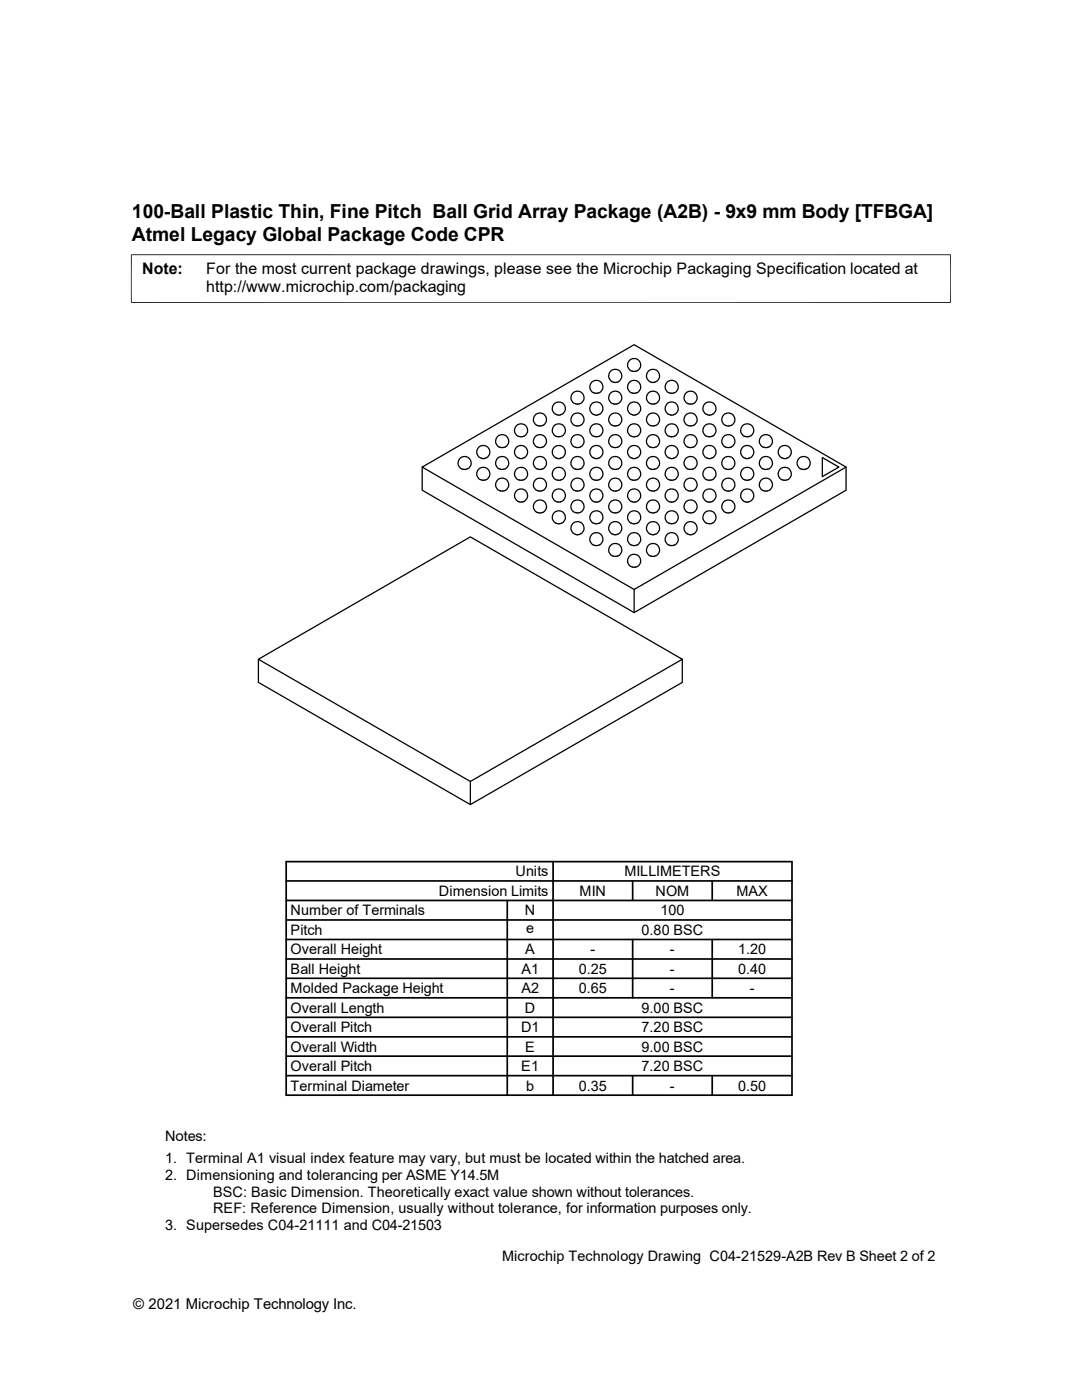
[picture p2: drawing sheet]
<svg xmlns="http://www.w3.org/2000/svg" width="216mm" height="279mm" viewBox="0 0 216 279" stroke-linecap="round" stroke-linejoin="round" font-family="sans-serif">
<g fill="none" stroke="#000" stroke-width=".25">
<path d="M119.6 78.4a1.3 1.3 0 0 1-1.9-1 1.3 1.3 0 0 1 1.6-1.5 1.3 1.3 0 0 1 .8 2l-.5 .5M122.1 76.2l.5 .1 .8-.1M122.1 76.2a1.31 1.31 0 0 1-.3-2 1.31 1.31 0 0 1 2 0 1.31 1.31 0 0 1-.4 2M125.9 74a1.31 1.31 0 0 1-.4-2 1.31 1.31 0 0 1 2 0 1.31 1.31 0 0 1-.3 2M125.9 74l.5 .1 .7-.1M129.7 76.2a1.31 1.31 0 0 1-.4-2 1.31 1.31 0 0 1 2 0 1.31 1.31 0 0 1-.4 2M129.7 76.2l.9 .1M130.9 76.2l-.3 .1M133.4 78.4a1.32 1.32 0 0 1-.3-2.2 1.32 1.32 0 0 1 2.1 .6 1.32 1.32 0 0 1-1.3 1.7l-.2-.1M133.5 78.4h.2M84.2 93.2l42.3-24.4 42.3 24.4-42.3 24.4zM84.2 93.2v4.6l42.3 24.5 42.3-24.5v-4.6"/>
<path d="M92.1 93.6a1.31 1.31 0 0 1-.4-2 1.31 1.31 0 0 1 2 0 1.31 1.31 0 0 1-.4 2M92.1 93.6h.9M93.3 93.6h-.3M95.8 95.7a1.31 1.31 0 0 1-.4-2 1.31 1.31 0 0 1 2 0 1.31 1.31 0 0 1-.3 2M95.8 91.4a1.31 1.31 0 0 1-.4-2 1.31 1.31 0 0 1 2 0 1.31 1.31 0 0 1-.3 2M95.9 95.7l.2 .1M95.9 91.4h.2M96.1 91.5h.7M97 95.7l-.9 .1M97 91.4h-.2M99.6 97.9a1.32 1.32 0 0 1-.3-2.2 1.32 1.32 0 0 1 2.1 .6 1.32 1.32 0 0 1-1.4 1.7l-.4-.1M103.3 91.4a1.31 1.31 0 0 1-.3-2 1.31 1.31 0 0 1 2 0 1.31 1.31 0 0 1-.4 2"/>
<path d="M103.3 87a1.31 1.31 0 0 1-.3-1.9 1.31 1.31 0 0 1 2 0 1.31 1.31 0 0 1-.4 1.9M103.4 91.4h.2M103.4 87l.4 .2 .8-.2M103.6 91.5h.7M104.6 91.4h-.3M107.1 97.9a1.32 1.32 0 0 1-.3-2.2 1.32 1.32 0 0 1 2.1 .6 1.32 1.32 0 0 1-1.3 1.7l-.5-.1M107.1 89.2a1.32 1.32 0 0 1-.3-2.2 1.32 1.32 0 0 1 2.1 .6 1.32 1.32 0 0 1-1.3 1.7l-.5-.1M111.2 91.5h.6M111.2 82.8h.6M112.1 95.7l-.3 .1M112.1 87l-.3 .1M112.1 82.7l-.3 .1"/>
<path d="M112.1 91.4h-.3M112.1 95.7a1.32 1.32 0 0 0 .3-2.2 1.32 1.32 0 0 0-2.1 .6 1.32 1.32 0 0 0 1.4 1.7h.1M112.1 91.4a1.31 1.31 0 0 0 .4-2.1 1.31 1.31 0 0 0-2.1 .2 1.31 1.31 0 0 0 .8 1.9M112.1 87a1.32 1.32 0 0 0 .3-2.1 1.32 1.32 0 0 0-2.1 .5 1.32 1.32 0 0 0 1.4 1.8l.1-.1M112.1 82.7a1.31 1.31 0 0 0 .4-2.1 1.31 1.31 0 0 0-2.1 .2 1.31 1.31 0 0 0 .8 2M114.6 97.9a1.31 1.31 0 0 1-.4-2 1.31 1.31 0 0 1 2 0 1.31 1.31 0 0 1-.3 2M114.6 93.6a1.32 1.32 0 0 1-.3-2.2 1.32 1.32 0 0 1 2.1 .6 1.32 1.32 0 0 1-1.3 1.7l-.2-.1M114.6 89.2a1.31 1.31 0 0 1-.4-2 1.31 1.31 0 0 1 2 0 1.31 1.31 0 0 1-.3 2M114.6 84.9a1.32 1.32 0 0 1-.3-2.2 1.32 1.32 0 0 1 2.1 .6 1.32 1.32 0 0 1-1.3 1.7h-.2M114.6 80.5a1.31 1.31 0 0 1-.4-2 1.31 1.31 0 0 1 2 0 1.31 1.31 0 0 1-.3 2M114.6 97.9l.3 .1M114.6 93.6h.3"/>
<path d="M114.6 84.9l.3 .1M114.7 89.2l.2 .1M114.7 80.5l.2 .1M115.8 97.9l-.9 .1M115.8 89.2l-.9 .1M115.8 80.5l-.9 .1M118.4 95.7a1.31 1.31 0 0 1-.4-2 1.31 1.31 0 0 1 2 0 1.31 1.31 0 0 1-.4 2M118.4 91.4a1.31 1.31 0 0 1-.4-2 1.31 1.31 0 0 1 2 0 1.31 1.31 0 0 1-.4 2M118.4 87a1.31 1.31 0 0 1-.4-1.9 1.31 1.31 0 0 1 2 0 1.31 1.31 0 0 1-.4 1.9M118.4 82.7a1.31 1.31 0 0 1-.4-2.1 1.31 1.31 0 0 1 2.1 .2 1.31 1.31 0 0 1-.8 2M118.4 95.7l.4 .1 .8-.1M118.4 91.4h.3"/>
<path d="M118.4 87l.4 .2 .8-.2M118.4 82.7l.3 .1M118.7 91.5h.6M118.7 82.8h.6M119.6 91.4h-.3M122.1 97.9a1.31 1.31 0 0 1-.3-2 1.31 1.31 0 0 1 2 0 1.31 1.31 0 0 1-.4 2M122.1 93.6a1.31 1.31 0 0 1-.3-2 1.31 1.31 0 0 1 2 0 1.31 1.31 0 0 1-.4 2M122.1 80.5a1.31 1.31 0 0 1-.3-2 1.31 1.31 0 0 1 2 0 1.31 1.31 0 0 1-.4 2M122.2 97.9l.4 .1 .8-.1M122.2 93.6l.4 .1 .8-.1M122.2 80.5l.4 .1 .8-.1M123.4 89.2a1.3 1.3 0 0 1-1.9-1 1.3 1.3 0 0 1 1.5-1.4 1.3 1.3 0 0 1 .9 1.9l-.5 .5"/>
<path d="M125.9 87a1.32 1.32 0 0 1-.3-2.1 1.32 1.32 0 0 1 2.1 .5 1.32 1.32 0 0 1-1.3 1.8l-.5-.2M125.9 82.7a1.31 1.31 0 0 1-.4-2 1.31 1.31 0 0 1 2 0 1.31 1.31 0 0 1-.3 2M125.9 82.7l.3 .1M126.2 91.5h.7M126.2 82.8h.7M127.1 95.7a1.3 1.3 0 0 1-1.9-1 1.3 1.3 0 0 1 1.6-1.4 1.3 1.3 0 0 1 .8 2l-.4 .4M127.1 91.4h-.2M127.1 82.7l-.2 .1M127.2 91.4a1.31 1.31 0 0 0 .3-2.1 1.31 1.31 0 0 0-2 .2 1.31 1.31 0 0 0 .7 1.9M129.7 93.6a1.31 1.31 0 0 1-.4-2 1.31 1.31 0 0 1 2 0 1.31 1.31 0 0 1-.4 2M129.7 84.9a1.31 1.31 0 0 1-.4-2 1.31 1.31 0 0 1 2 0 1.31 1.31 0 0 1-.4 2M129.7 93.6h.9"/>
<path d="M129.7 84.9l.9 .1M130.9 93.6h-.3M130.9 84.9l-.3 .1M130.9 80.5l-.3 .1M130.9 97.9l-.3 .1M130.9 89.2l-.3 .1M130.9 97.9a1.32 1.32 0 0 0 .3-2.2 1.32 1.32 0 0 0-2.1 .6 1.32 1.32 0 0 0 1.4 1.7h.1M130.9 89.2a1.32 1.32 0 0 0 .3-2.2 1.32 1.32 0 0 0-2.1 .6 1.32 1.32 0 0 0 1.4 1.7h.1M130.9 80.5a1.32 1.32 0 0 0 .3-2.2 1.32 1.32 0 0 0-2.1 .6 1.32 1.32 0 0 0 1.4 1.7h.1M133.4 95.7a1.32 1.32 0 0 1-.3-2.2 1.32 1.32 0 0 1 2.1 .6 1.32 1.32 0 0 1-1.3 1.7h-.2M133.4 91.4a1.31 1.31 0 0 1-.4-2.1 1.31 1.31 0 0 1 2.1 .2 1.31 1.31 0 0 1-.7 1.9M133.4 87a1.32 1.32 0 0 1-.3-2.1 1.32 1.32 0 0 1 2.1 .5 1.32 1.32 0 0 1-1.3 1.8l-.2-.1"/>
<path d="M133.4 82.7a1.31 1.31 0 0 1-.4-2.1 1.31 1.31 0 0 1 2.1 .2 1.31 1.31 0 0 1-.7 2M133.4 87l.3 .1M133.4 82.7l.3 .1M133.5 95.7l.2 .1M133.5 91.4h.2M133.7 91.5h.7M133.7 82.8h.7M138.4 97.9a1.3 1.3 0 0 1-1.9-1 1.3 1.3 0 0 1 1.6-1.5 1.3 1.3 0 0 1 .8 2l-.5 .5M138.4 93.6a1.3 1.3 0 0 1-1.9-1 1.3 1.3 0 0 1 1.6-1.5 1.3 1.3 0 0 1 .8 2l-.5 .5M138.4 84.9a1.3 1.3 0 0 1-1.9-1 1.3 1.3 0 0 1 1.6-1.4 1.3 1.3 0 0 1 .8 1.9l-.5 .5M140.9 91.4a1.31 1.31 0 0 1-.3-2 1.31 1.31 0 0 1 2 0 1.31 1.31 0 0 1-.4 2M141 91.4h.2"/>
<path d="M141.2 91.5h.7M141.2 82.8h.7M141.2 82.8a1.29 1.29 0 0 1-.7-2 1.29 1.29 0 0 1 2.1 0 1.29 1.29 0 0 1-.7 2M142.2 91.4h-.3M145.9 93.6a1.3 1.3 0 0 1-1.9-1 1.3 1.3 0 0 1 1.6-1.5 1.3 1.3 0 0 1 .8 2l-.4 .5M145.9 89.2a1.3 1.3 0 0 1-1.9-1 1.3 1.3 0 0 1 1.6-1.4 1.3 1.3 0 0 1 .8 1.9l-.4 .5M145.9 84.9a1.3 1.3 0 0 1-1.9-1 1.3 1.3 0 0 1 1.6-1.4 1.3 1.3 0 0 1 .8 1.9l-.4 .5M148.5 95.7a1.31 1.31 0 0 1-.4-2 1.31 1.31 0 0 1 2 0 1.31 1.31 0 0 1-.4 2M148.5 95.7l.9 .1M148.8 91.5h.6M149.6 91.4h-.2M149.6 87l-.2 .1"/>
<path d="M149.7 95.7l-.3 .1M149.7 91.4a1.31 1.31 0 0 0 .4-2.1 1.31 1.31 0 0 0-2.1 .2 1.31 1.31 0 0 0 .8 1.9M149.7 87a1.32 1.32 0 0 0 .3-2.1 1.32 1.32 0 0 0-2.1 .5 1.32 1.32 0 0 0 1.4 1.8l.1-.1M152.2 89.2a1.31 1.31 0 0 1-.4-2 1.31 1.31 0 0 1 2 0 1.31 1.31 0 0 1-.3 2M152.2 89.2l.5 .1 .7-.1M156 95.7a1.31 1.31 0 0 1-.4-2 1.31 1.31 0 0 1 2 0 1.31 1.31 0 0 1-.4 2M156 95.7l.4 .1 .8-.1M156.3 91.5h.6M156.3 91.4a1.29 1.29 0 0 1-.8-1.9 1.29 1.29 0 0 1 2.1 0 1.29 1.29 0 0 1-.7 1.9M159.7 93.6a1.31 1.31 0 0 1-.3-2 1.31 1.31 0 0 1 2 0 1.31 1.31 0 0 1-.4 2M159.8 93.6l.4 .1 .8-.1M164.1 91.3l3.3 1.9-3.3 1.9z"/>
<path d="M103.3 100.1l.5 .1 .8-.1M103.3 100a1.31 1.31 0 0 1-.3-1.9 1.31 1.31 0 0 1 2 0 1.31 1.31 0 0 1-.4 1.9M110.9 100a1.31 1.31 0 0 1-.4-1.9 1.31 1.31 0 0 1 2 0 1.31 1.31 0 0 1-.4 1.9M110.9 100.1l.9 .1M112.1 104.4l-.3 .1M112.1 100.1l-.3 .1M112.1 104.4a1.32 1.32 0 0 0 .3-2.2 1.32 1.32 0 0 0-2.1 .6 1.32 1.32 0 0 0 1.4 1.7h.1M114.6 106.6a1.31 1.31 0 0 1-.4-2 1.31 1.31 0 0 1 2 0 1.31 1.31 0 0 1-.3 2M114.6 102.2a1.31 1.31 0 0 1-.4-1.9 1.31 1.31 0 0 1 2 0 1.31 1.31 0 0 1-.3 1.9M114.7 106.6h.2M114.7 102.2l.2 .1M114.9 106.7h.7"/>
<path d="M115.8 106.6h-.2M115.8 102.2l-.9 .1M118.4 108.8a1.31 1.31 0 0 1-.4-2 1.31 1.31 0 0 1 2 0 1.31 1.31 0 0 1-.4 2M118.4 100.1l.4 .1 .8-.1M118.4 100a1.31 1.31 0 0 1-.4-1.9 1.31 1.31 0 0 1 2 0 1.31 1.31 0 0 1-.4 1.9M118.4 108.8l.4 .1 .8-.1M122.1 110.9a1.32 1.32 0 0 1-.3-2.2 1.32 1.32 0 0 1 2.2 .6 1.32 1.32 0 0 1-1.4 1.7l-.4-.1M122.1 102.2a1.31 1.31 0 0 1-.3-1.9 1.31 1.31 0 0 1 2 0 1.31 1.31 0 0 1-.4 1.9M122.2 102.2l.4 .2 .8-.2M122.4 106.7h.7M123.4 106.6h-.3M123.4 106.6a1.31 1.31 0 0 0 .4-2.1 1.31 1.31 0 0 0-2.1 .2 1.31 1.31 0 0 0 .7 1.9"/>
<path d="M125.9 113.1a1.31 1.31 0 0 1-.4-2 1.31 1.31 0 0 1 2 0 1.31 1.31 0 0 1-.3 2M125.9 100a1.31 1.31 0 0 1-.4-1.9 1.31 1.31 0 0 1 2 0 1.31 1.31 0 0 1-.3 1.9M125.9 113.1l.5 .1 .7-.1M125.9 100.1l.5 .1 .7-.1M126.5 117.6v4.7M127.1 104.4a1.3 1.3 0 0 1-1.9-1 1.3 1.3 0 0 1 1.6-1.4 1.3 1.3 0 0 1 .8 1.9l-.4 .5M129.7 110.9a1.31 1.31 0 0 1-.4-2 1.31 1.31 0 0 1 2 0 1.31 1.31 0 0 1-.4 2M129.7 106.6a1.31 1.31 0 0 1-.4-2 1.31 1.31 0 0 1 2 0 1.31 1.31 0 0 1-.4 2M129.7 110.9l.9 .1M129.7 106.6h.3M130 106.7h.6M130.9 110.9l-.3 .1"/>
<path d="M130.9 106.6h-.3M130.9 102.2l-.3 .1M130.9 102.2a1.32 1.32 0 0 0 .3-2.1 1.32 1.32 0 0 0-2.1 .5 1.32 1.32 0 0 0 1.4 1.8l.1-.1M133.4 108.8a1.32 1.32 0 0 1-.3-2.2 1.32 1.32 0 0 1 2.1 .6 1.32 1.32 0 0 1-1.3 1.7l-.2-.1M133.4 104.4a1.32 1.32 0 0 1-.3-2.2 1.32 1.32 0 0 1 2.1 .6 1.32 1.32 0 0 1-1.3 1.7h-.2M133.4 100a1.31 1.31 0 0 1-.4-1.9 1.31 1.31 0 0 1 2 0 1.31 1.31 0 0 1-.3 1.9M133.4 104.4l.3 .1M133.5 108.8h.2M133.5 100.1l.2 .1M134.6 100.1l-.9 .1M137.5 106.7h.6M138.4 106.6h-.3"/>
<path d="M138.4 106.6a1.31 1.31 0 0 0 .4-2.1 1.31 1.31 0 0 0-2.1 .2 1.31 1.31 0 0 0 .8 1.9M140.9 104.4a1.31 1.31 0 0 1-.3-2 1.31 1.31 0 0 1 2 0 1.31 1.31 0 0 1-.4 2M140.9 100.1l.5 .1 .8-.1M140.9 100a1.31 1.31 0 0 1-.3-1.9 1.31 1.31 0 0 1 2 0 1.31 1.31 0 0 1-.4 1.9M141 104.4l.4 .1 .8-.1M148.5 100.1l.9 .1M148.5 100a1.31 1.31 0 0 1-.4-1.9 1.31 1.31 0 0 1 2 0 1.31 1.31 0 0 1-.4 1.9M149.6 100.1l-.2 .1M51.6 131.6l42.3-24.5 42.2 24.5-42.2 24.4zM51.6 131.6v4.6l42.3 24.4 42.2-24.4v-4.6M93.9 156v4.6"/>
<circle cx="126.6" cy="77.2" r="1.31"/>
<circle cx="137.8" cy="79.3" r="1.31"/>
<circle cx="100.2" cy="88" r="1.31"/>
<circle cx="100.2" cy="92.4" r="1.31"/>
<circle cx="104" cy="94.5" r="1.31"/>
<circle cx="107.8" cy="83.7" r="1.31"/>
<circle cx="107.8" cy="92.4" r="1.31"/>
<circle cx="122.8" cy="83.7" r="1.31"/>
<circle cx="137.8" cy="88" r="1.31"/>
<circle cx="141.6" cy="94.5" r="1.31"/>
<circle cx="141.6" cy="85.9" r="1.31"/>
<circle cx="145.4" cy="96.7" r="1.31"/>
<circle cx="152.8" cy="96.7" r="1.31"/>
<circle cx="152.8" cy="92.4" r="1.31"/>
<circle cx="107.8" cy="101.1" r="1.31"/>
<circle cx="119" cy="103.2" r="1.31"/>
<circle cx="126.6" cy="107.6" r="1.31"/>
<circle cx="137.8" cy="101.1" r="1.31"/>
<circle cx="145.4" cy="101.1" r="1.31"/>
</g>
<path d="M26.1 50.8h163.6M26.2 50.8v9.7M189.7 50.8v9.7M26.1 60.4h163.6" fill="none" stroke="#000" stroke-width=".2"/>
<g fill="none" stroke="#000" stroke-width=".34">
<path d="M57.1 179.7h100.9M57.1 175.8h100.9M57.1 172h100.9v46.6h-100.9zM101.2 179.7v38.9M110.4 172v46.6M126.2 175.8v3.9M142.1 175.8v3.9M57.1 191.4h100.9M57.1 187.5h100.9M57.1 183.6h100.9M57.1 195.2h100.9M57.1 199.1h100.9"/>
<path d="M126.2 187.5v11.6M142.1 187.5v11.6M57.1 203h100.9M57.1 206.9h100.9M57.1 210.8h100.9M57.1 214.7h100.9M126.2 214.7v3.9M142.1 214.7v3.9"/>
</g>
<g font-size="3.9">
<text x="26.3" y="43.5">100-Ball Plastic Thin, Fine Pitch Ball Grid Array Package (A2B) - 9x9 mm Body [TFBGA]</text>
<text x="26.3" y="48">Atmel Legacy Global Package Code CPR</text>
</g>
<g font-size="3.2">
<text x="28.4" y="54.6">Note:</text>
<text x="41.1" y="54.6">For the most current package drawings, please see the Microchip Packaging Specification located at</text>
<text x="41.1" y="58.3">http://www.microchip.com/packaging</text>
</g>
<text font-size="3" x="26.6" y="261.3">© 2021 Microchip Technology Inc.</text>
<g font-size="2.9">
<text x="87.5" y="178.8">Dimension Limits</text>
<text x="102.9" y="174.9">Units</text>
<text x="115.7" y="178.8">MIN</text>
<text x="124.6" y="174.9">MILLIMETERS</text>
<text x="130.8" y="178.8">NOM</text>
<text x="146.9" y="178.8">MAX</text>
<text x="58" y="182.7">Number of Terminals</text>
<text x="104.7" y="182.7">N</text>
<text x="131.8" y="182.7">100</text>
<text x="58" y="190.5">Overall Height</text>
<text x="58" y="186.6">Pitch</text>
<text x="104.8" y="190.5">A</text>
<text x="105" y="186.3">e</text>
<text x="117.8" y="190.5">-</text>
<text x="128" y="186.6">0.80 BSC</text>
<text x="133.7" y="190.5">-</text>
<text x="147.3" y="190.5">1.20</text>
<text x="58" y="194.4">Ball Height</text>
<text x="104.1" y="194.4">A1</text>
<text x="115.5" y="194.4">0.25</text>
<text x="133.7" y="194.4">-</text>
<text x="147.3" y="194.4">0.40</text>
<text x="58" y="198.2">Molded Package Height</text>
<text x="58" y="202.1">Overall Length</text>
<text x="104.1" y="198.2">A2</text>
<text x="104.7" y="202.1">D</text>
<text x="115.5" y="198.2">0.65</text>
<text x="128" y="202.1">9.00 BSC</text>
<text x="133.7" y="198.2">-</text>
<text x="149.6" y="198.2">-</text>
<text x="58" y="209.9">Overall Width</text>
<text x="58" y="206">Overall Pitch</text>
<text x="104" y="206">D1</text>
<text x="104.8" y="209.9">E</text>
<text x="128" y="209.9">9.00 BSC</text>
<text x="128" y="206">7.20 BSC</text>
<text x="58" y="213.8">Overall Pitch</text>
<text x="104" y="213.8">E1</text>
<text x="128" y="213.8">7.20 BSC</text>
<text x="58" y="217.6">Terminal Diameter</text>
<text x="105" y="217.6">b</text>
<text x="115.5" y="217.6">0.35</text>
<text x="133.7" y="217.6">-</text>
<text x="147.3" y="217.6">0.50</text>
<text x="32.9" y="227.6">Notes:</text>
<text x="32.9" y="232.2">1. Terminal A1 visual index feature may vary, but must be located within the hatched area.</text>
<text x="32.9" y="235.5">2. Dimensioning and tolerancing per ASME Y14.5M</text>
<text x="42.5" y="238.8">BSC: Basic Dimension. Theoretically exact value shown without tolerances.</text>
<text x="32.9" y="245.4">3. Supersedes C04-21111 and C04-21503</text>
<text x="42.5" y="242.1">REF: Reference Dimension, usually without tolerance, for information purposes only.</text>
<text x="100.2" y="251.6">Microchip Technology Drawing C04-21529-A2B Rev B Sheet 2 of 2</text>
</g>
</svg>
